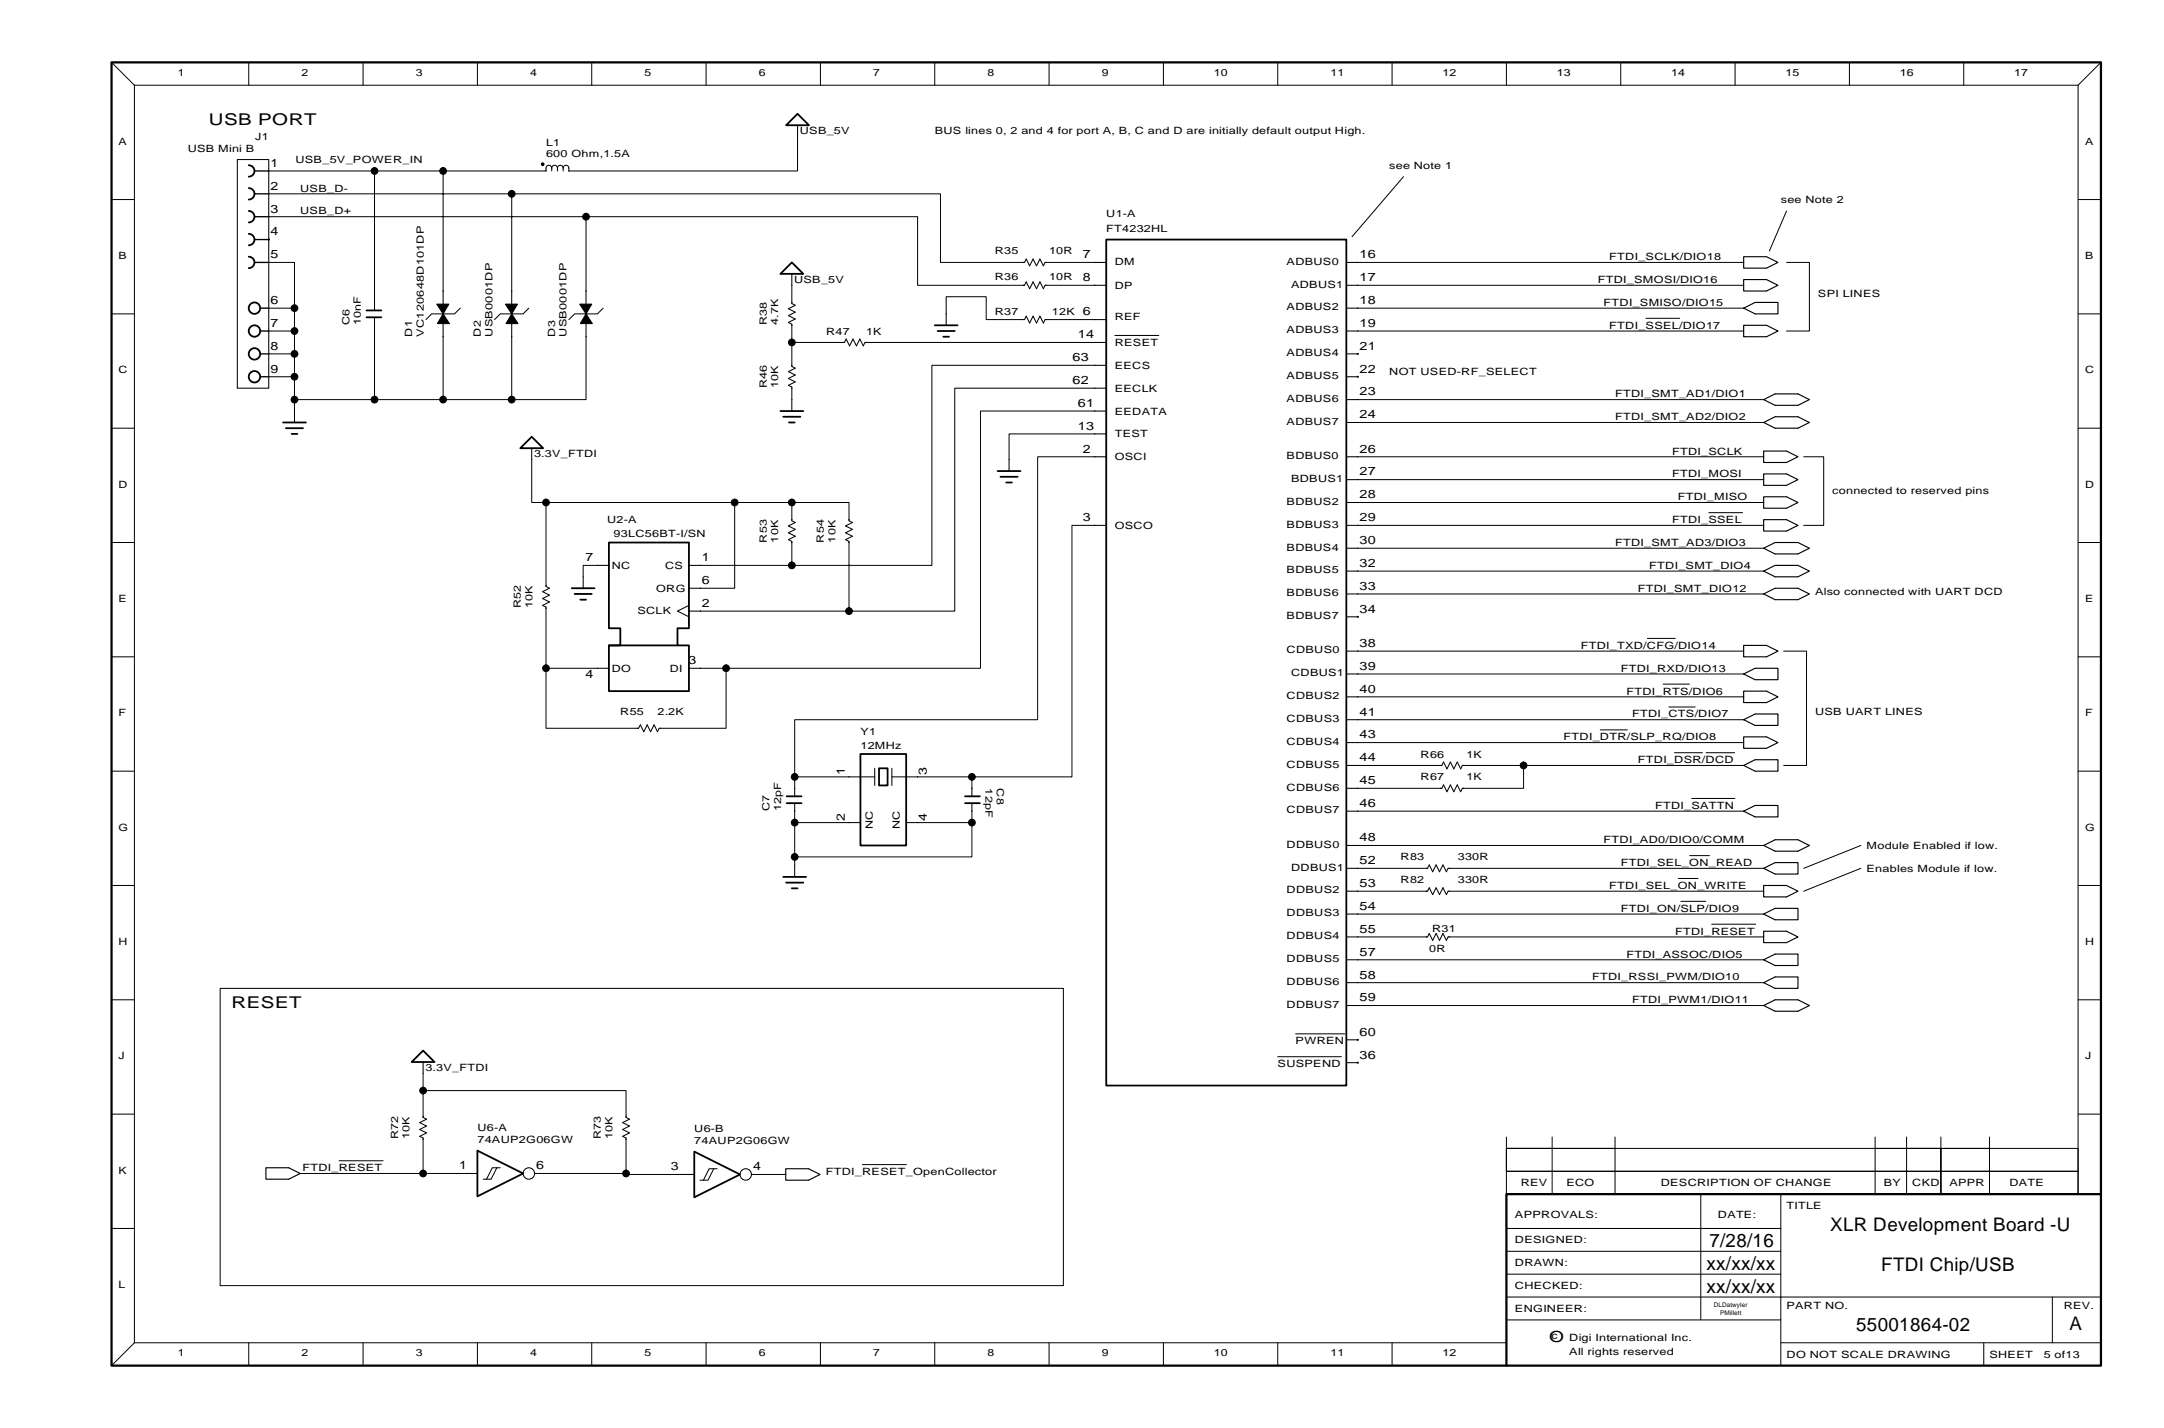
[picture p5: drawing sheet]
<svg xmlns="http://www.w3.org/2000/svg" width="481mm" height="317mm" viewBox="0 0 481 317" stroke-linecap="round" stroke-linejoin="round" font-family="sans-serif">
<g fill="none" stroke="#000" stroke-width=".22">
<path d="M24.8 13.9l5.1 5M29.9 18.9h431.8M29.9 18.9v279.4M55.3 13.9v5M80.7 13.9v5M106.1 13.9v5M131.5 13.9v5M156.9 13.9v5M182.3 13.9v5M207.7 13.9v5M233.1 13.9v5M258.5 13.9v5"/>
<path d="M283.9 13.9v5M309.3 13.9v5M334.7 13.9v5M360.1 13.9v5M385.5 13.9v5M410.9 13.9v5M436.3 13.9v5M461.7 18.9v246.4M466.7 13.9l-5 5M59.7 38h23.5v29.2M83.2 38h38.1M98.4 38v26.7"/>
<path d="M177.2 30.4v7.6h-50.8M311.8 39.3l-11.4 13.3M24.8 44.3h5.1M59.7 58.3h5.7v10.2M59.7 43.1h54M59.7 48.1h70.5M113.7 43.1h95.2v15.2h18.4M113.7 43.1v21.6M130.2 48.1h73.7v15.3h23.4M130.2 48.1v16.6M232.4 58.3h10.8M301.6 58.3h85.8"/>
<path d="M396.9 58.3h5.1v15.2h-5.1M396.9 46.9l-3.8 8.9M461.7 44.3h5M24.8 69.7h5.1M59.7 73.5h5.7M59.7 68.5h5.7M59.7 78.6h5.7M65.4 68.5v22.8M83.2 72.3v16.5M98.4 74.8v14M113.7 74.8v14M130.2 74.8v14h-16.5"/>
<path d="M175.9 63.4v3.8M175.9 72.3v8.9M175.9 76.1h11.4M192.4 76.1h50.8M210.2 69.7v-3.8h8.9v5.1h8.2M232.4 71h10.8M232.4 63.4h10.8M247.7 74.5h9.7M301.6 73.5h85.8M301.6 63.4h85.8M301.6 68.5h85.8M365.7 70.7h7.5"/>
<path d="M461.7 69.7h5M24.8 95.1h5.1M59.7 83.7h5.7M65.4 88.8h48.3M175.9 86.2v2.6M243.2 81.2h-36.2v44.4h-31.1M243.2 91.3h-25.4v57.2h-56.5M243.2 86.2h-31.1v49.6h-23.5v-15.3M243.2 96.4h-19v5.7M301.6 88.8h90.2M301.6 93.9h90.2M461.7 95.1h5"/>
<path d="M118.1 102.1v9.5h3.2v18.5M121.3 111.6h54.6M163.2 111.6v19.1h-7.6M175.9 111.6h12.7v3.9M175.9 111.6v3.9M243.2 116.7h-5.1v55.9h-22.2M243.2 101.5h-12.7v58.4h-54v12.7M301.6 111.6h90.2M301.6 106.6h90.2M301.6 116.7h90.2M301.6 101.5h90.2M379.6 113.9h7.5"/>
<path d="M400.7 101.5h4.4v15.2h-4.4M24.8 120.5h5.1M121.3 135.1v13.4M132.7 125.6h-3.1v2.6M155.6 125.6h20.3M155.6 135.8h33M175.9 120.5v5.1M301.6 126.9h90.2M301.6 132h90.2M301.6 121.8h90.2M461.7 120.5h5M24.8 145.9h5.1"/>
<path d="M121.3 148.5v13.3h20.3M121.3 148.5h11.4M155.6 148.5h5.7M161.3 148.5v13.3h-14.6M301.6 149.7h85.8M301.6 144.7h85.8M301.6 154.8h85.8M301.6 159.9h85.8M366 141.8h6.2M369.5 152h5.8M370.7 157.1h5.9M396.3 144.7h5v25.4h-5"/>
<path d="M461.7 145.9h5M24.8 171.3h5.1M176.5 172.6v2.5M176.5 172.6h12.1M203.9 172.6h12M215.9 172.6v2.5M301.6 175.1h18.5M301.6 170.1h18.5M301.6 165h85.8M325.1 170.1h62.3M338.5 170.1v5h-13.4M355.5 162.2h6"/>
<path d="M372 167.2h6.2M375.8 177.4h9.6M379 167.2h6.4M461.7 171.3h5M24.8 196.7h5.1M176.5 180.2v12.1M176.5 182.8h12.1M215.9 180.2v2.6h-12M215.9 182.8v7.6h-39.4M301.6 192.9h15.3M301.6 180.2h85.8M301.6 198h15.3"/>
<path d="M301.6 187.8h90.2M322 192.9h69.8M322 198h69.8M372.8 195.2h4.4M375.4 190.1h4.4M413.4 192.9l-12.7 5.1M413.4 187.8l-12.7 5.1M461.7 196.7h5M48.9 219.6h187.3v66h-187.3zM301.6 213.2h90.2M301.6 203.1h90.2M301.6 218.3h90.2"/>
<path d="M301.6 208.2h15.3M322 208.2h69.8M373.4 200.3h5.6M380.3 205.3h9.7M24.8 222.1h5.1M94 238.5v9.5M283.8 234.8h14.2M287.8 229.7h10.9M301.6 223.4h90.2M461.7 222.1h5M24.8 247.5h5.1M75.3 257.9h9.8"/>
<path d="M94 242.3h45.1v5.7M94 253.1v7.6M139.1 253.1v7.6M191.6 258.8h9.8M334.7 255.2h10.1v5h-10.1zM334.7 255.2h127v5h-127zM334.7 252.6v2.6M344.8 252.6v2.6M358.8 252.6v2.6M416.6 252.6v2.6M423.6 252.6v2.6M431.2 252.6v2.6"/>
<path d="M442 252.6v2.6M461.7 247.5h5M24.8 272.9h5.1M66.7 260.7h36.8M118.8 260.7h20.3M139.1 260.7v.2h12.6M166.9 260.9h7.7M334.7 265.3h60.9v7.6h-60.9zM334.7 265.3v-10.1h24.1v10.1h-14M334.7 278h60.9M344.8 260.2h116.9v5.1h-116.9zM377.8 265.3v28"/>
<path d="M395.6 272.9v30.5M416.6 265.3v-10.1h14.6v10.1h-5.1M423.6 265.3v-10.1h7.6v10.1h1.9M431.2 265.3v-10.1h10.8v10.1h-3.2M29.9 298.3h304.8M29.9 298.3l-5.1 5.1M55.3 298.3v5.1M80.7 298.3v5.1M106.1 298.3v5.1M131.5 298.3v5.1M156.9 298.3v5.1M182.3 298.3v5.1"/>
<path d="M207.7 298.3v5.1M233.1 298.3v5.1M258.5 298.3v5.1M283.9 298.3v5.1M309.3 298.3v5.1M334.7 288.2h132M334.7 293.3h60.9M334.7 283.1h60.9M395.6 298.3h71.1M440.7 298.3v5.1M455.9 288.2v10.1"/>
<circle cx="177.2" cy="30.4" r=".01"/>
<circle cx="175.9" cy="63.4" r=".01"/>
<circle cx="210.2" cy="69.7" r=".01"/>
<circle cx="65.4" cy="91.3" r=".01"/>
<circle cx="175.9" cy="88.8" r=".01"/>
<circle cx="118.1" cy="102.1" r=".01"/>
<circle cx="224.2" cy="102.1" r=".01"/>
<circle cx="129.6" cy="128.2" r=".01"/>
<circle cx="176.5" cy="192.3" r=".01"/>
<circle cx="94" cy="238.5" r=".01"/>
</g>
<g fill="#000" stroke="#000" stroke-width=".22">
<path d="M59.6 53.1h.2v.2h-.2z" fill-rule="evenodd"/>
<path d="M301.5 78.5h.2v.2h-.2z" fill-rule="evenodd"/>
<path d="M301.5 83.6h.2v.2h-.2z" fill-rule="evenodd"/>
<path d="M301.5 136.9h.2v.2h-.2z" fill-rule="evenodd"/>
<path d="M301.5 236h.2v.2h-.2z" fill-rule="evenodd"/>
<path d="M301.5 230.9h.2v.2h-.2z" fill-rule="evenodd"/>
<circle cx="59.7" cy="38" r=".01"/>
<circle cx="83.2" cy="38" r=".75"/>
<circle cx="98.4" cy="38" r=".75"/>
<circle cx="120.6" cy="36.5" r=".3"/>
<circle cx="121.3" cy="38" r=".01"/>
<circle cx="126.4" cy="38" r=".01"/>
<circle cx="59.7" cy="48.1" r=".01"/>
<circle cx="59.7" cy="43.1" r=".01"/>
<circle cx="59.7" cy="58.3" r=".01"/>
<circle cx="113.7" cy="43.1" r=".75"/>
<circle cx="130.2" cy="48.1" r=".75"/>
<circle cx="227.3" cy="58.3" r=".01"/>
<circle cx="232.4" cy="58.3" r=".01"/>
<circle cx="243.2" cy="58.3" r=".01"/>
<circle cx="301.6" cy="58.3" r=".01"/>
<circle cx="387.4" cy="58.3" r=".01"/>
<circle cx="59.7" cy="73.5" r=".01"/>
<circle cx="59.7" cy="68.5" r=".01"/>
<circle cx="59.7" cy="78.6" r=".01"/>
<circle cx="65.4" cy="73.5" r=".75"/>
<circle cx="65.4" cy="78.6" r=".75"/>
<circle cx="65.4" cy="68.5" r=".75"/>
<circle cx="83.2" cy="67.2" r=".01"/>
<circle cx="83.2" cy="72.3" r=".01"/>
<circle cx="98.4" cy="64.7" r=".01"/>
<circle cx="98.4" cy="74.8" r=".01"/>
<circle cx="113.7" cy="74.8" r=".01"/>
<circle cx="113.7" cy="64.7" r=".01"/>
<circle cx="130.2" cy="64.7" r=".01"/>
<circle cx="130.2" cy="74.8" r=".01"/>
<circle cx="175.9" cy="67.2" r=".01"/>
<circle cx="175.9" cy="72.3" r=".01"/>
<circle cx="175.9" cy="76.1" r=".75"/>
<circle cx="187.3" cy="76.1" r=".01"/>
<circle cx="192.4" cy="76.1" r=".01"/>
<circle cx="227.3" cy="63.4" r=".01"/>
<circle cx="227.3" cy="71" r=".01"/>
<circle cx="232.4" cy="63.4" r=".01"/>
<circle cx="232.4" cy="71" r=".01"/>
<circle cx="243.2" cy="76.1" r=".01"/>
<circle cx="243.2" cy="63.4" r=".01"/>
<circle cx="243.2" cy="71" r=".01"/>
<circle cx="301.6" cy="73.5" r=".01"/>
<circle cx="301.6" cy="63.4" r=".01"/>
<circle cx="301.6" cy="68.5" r=".01"/>
<circle cx="387.4" cy="63.4" r=".01"/>
<circle cx="387.4" cy="68.5" r=".01"/>
<circle cx="387.4" cy="73.5" r=".01"/>
<circle cx="59.7" cy="83.7" r=".01"/>
<circle cx="65.4" cy="83.7" r=".75"/>
<circle cx="65.4" cy="88.8" r=".75"/>
<circle cx="83.2" cy="88.8" r=".75"/>
<circle cx="98.4" cy="88.8" r=".75"/>
<circle cx="113.7" cy="88.8" r=".75"/>
<circle cx="175.9" cy="81.2" r=".01"/>
<circle cx="175.9" cy="86.2" r=".01"/>
<circle cx="243.2" cy="96.4" r=".01"/>
<circle cx="243.2" cy="81.2" r=".01"/>
<circle cx="243.2" cy="91.3" r=".01"/>
<circle cx="243.2" cy="86.2" r=".01"/>
<circle cx="301.6" cy="88.8" r=".01"/>
<circle cx="301.6" cy="93.9" r=".01"/>
<circle cx="391.8" cy="93.9" r=".01"/>
<circle cx="391.8" cy="88.8" r=".01"/>
<circle cx="121.3" cy="111.6" r=".75"/>
<circle cx="163.2" cy="111.6" r=".75"/>
<circle cx="175.9" cy="115.5" r=".01"/>
<circle cx="175.9" cy="111.6" r=".75"/>
<circle cx="188.6" cy="115.5" r=".01"/>
<circle cx="243.2" cy="101.5" r=".01"/>
<circle cx="243.2" cy="116.7" r=".01"/>
<circle cx="301.6" cy="106.6" r=".01"/>
<circle cx="301.6" cy="101.5" r=".01"/>
<circle cx="301.6" cy="116.7" r=".01"/>
<circle cx="301.6" cy="111.6" r=".01"/>
<circle cx="391.8" cy="116.7" r=".01"/>
<circle cx="391.8" cy="106.6" r=".01"/>
<circle cx="391.8" cy="111.6" r=".01"/>
<circle cx="391.8" cy="101.5" r=".01"/>
<circle cx="121.3" cy="130.1" r=".01"/>
<circle cx="121.3" cy="135.1" r=".01"/>
<circle cx="132.7" cy="125.6" r=".01"/>
<circle cx="155.6" cy="130.7" r=".01"/>
<circle cx="155.6" cy="125.6" r=".01"/>
<circle cx="155.6" cy="135.8" r=".01"/>
<circle cx="175.9" cy="120.5" r=".01"/>
<circle cx="175.9" cy="125.6" r=".75"/>
<circle cx="188.6" cy="120.5" r=".01"/>
<circle cx="188.6" cy="135.8" r=".75"/>
<circle cx="301.6" cy="121.8" r=".01"/>
<circle cx="301.6" cy="126.9" r=".01"/>
<circle cx="301.6" cy="132" r=".01"/>
<circle cx="391.8" cy="121.8" r=".01"/>
<circle cx="391.8" cy="126.9" r=".01"/>
<circle cx="391.8" cy="132" r=".01"/>
<circle cx="121.3" cy="148.5" r=".75"/>
<circle cx="132.7" cy="148.5" r=".01"/>
<circle cx="155.6" cy="148.5" r=".01"/>
<circle cx="161.3" cy="148.5" r=".75"/>
<circle cx="301.6" cy="144.7" r=".01"/>
<circle cx="301.6" cy="159.9" r=".01"/>
<circle cx="301.6" cy="154.8" r=".01"/>
<circle cx="301.6" cy="149.7" r=".01"/>
<circle cx="387.4" cy="144.7" r=".01"/>
<circle cx="387.4" cy="154.8" r=".01"/>
<circle cx="387.4" cy="149.7" r=".01"/>
<circle cx="387.4" cy="159.9" r=".01"/>
<circle cx="141.6" cy="161.8" r=".01"/>
<circle cx="146.7" cy="161.8" r=".01"/>
<circle cx="176.5" cy="175.1" r=".01"/>
<circle cx="176.5" cy="172.6" r=".75"/>
<circle cx="188.6" cy="172.6" r=".01"/>
<circle cx="203.9" cy="172.6" r=".01"/>
<circle cx="215.9" cy="175.1" r=".01"/>
<circle cx="215.9" cy="172.6" r=".75"/>
<circle cx="301.6" cy="165" r=".01"/>
<circle cx="301.6" cy="175.1" r=".01"/>
<circle cx="301.6" cy="170.1" r=".01"/>
<circle cx="320.1" cy="170.1" r=".01"/>
<circle cx="320.1" cy="175.1" r=".01"/>
<circle cx="325.1" cy="170.1" r=".01"/>
<circle cx="325.1" cy="175.1" r=".01"/>
<circle cx="338.5" cy="170.1" r=".75"/>
<circle cx="387.4" cy="170.1" r=".01"/>
<circle cx="387.4" cy="165" r=".01"/>
<circle cx="176.5" cy="180.2" r=".01"/>
<circle cx="176.5" cy="190.4" r=".75"/>
<circle cx="176.5" cy="182.8" r=".75"/>
<circle cx="188.6" cy="182.8" r=".01"/>
<circle cx="203.9" cy="182.8" r=".01"/>
<circle cx="215.9" cy="180.2" r=".01"/>
<circle cx="215.9" cy="182.8" r=".75"/>
<circle cx="301.6" cy="180.2" r=".01"/>
<circle cx="301.6" cy="192.9" r=".01"/>
<circle cx="301.6" cy="187.8" r=".01"/>
<circle cx="301.6" cy="198" r=".01"/>
<circle cx="316.9" cy="192.9" r=".01"/>
<circle cx="316.9" cy="198" r=".01"/>
<circle cx="322" cy="198" r=".01"/>
<circle cx="322" cy="192.9" r=".01"/>
<circle cx="387.4" cy="180.2" r=".01"/>
<circle cx="391.8" cy="198" r=".01"/>
<circle cx="391.8" cy="187.8" r=".01"/>
<circle cx="391.8" cy="192.9" r=".01"/>
<circle cx="301.6" cy="203.1" r=".01"/>
<circle cx="301.6" cy="208.2" r=".01"/>
<circle cx="301.6" cy="213.2" r=".01"/>
<circle cx="301.6" cy="218.3" r=".01"/>
<circle cx="316.9" cy="208.2" r=".01"/>
<circle cx="322" cy="208.2" r=".01"/>
<circle cx="391.8" cy="203.1" r=".01"/>
<circle cx="391.8" cy="213.2" r=".01"/>
<circle cx="391.8" cy="218.3" r=".01"/>
<circle cx="391.8" cy="208.2" r=".01"/>
<circle cx="301.6" cy="223.4" r=".01"/>
<circle cx="391.8" cy="223.4" r=".01"/>
<circle cx="94" cy="248" r=".01"/>
<circle cx="94" cy="253.1" r=".01"/>
<circle cx="94" cy="242.3" r=".75"/>
<circle cx="139.1" cy="248" r=".01"/>
<circle cx="139.1" cy="253.1" r=".01"/>
<circle cx="66.7" cy="260.7" r=".01"/>
<circle cx="94" cy="260.7" r=".75"/>
<circle cx="103.5" cy="260.7" r=".01"/>
<circle cx="118.8" cy="260.7" r=".01"/>
<circle cx="139.1" cy="260.7" r=".75"/>
<circle cx="151.7" cy="260.9" r=".01"/>
<circle cx="166.9" cy="260.9" r=".01"/>
<circle cx="174.6" cy="260.9" r=".01"/>
</g>
<path d="M24.8 13.9h441.9v289.5h-441.9zM466.7 265.3h-132v38.1" fill="none" stroke="#000" stroke-width=".5"/>
<g fill="none" stroke="#000" stroke-width=".25">
<path d="M387.4 57h5l2.6 1.3-2.6 1.3h-5zM387.4 72.3h5l2.6 1.2-2.6 1.3h-5zM387.4 68.5l2.5-1.3h5.1v2.5h-5.1zM387.4 62.1h5l2.6 1.3-2.6 1.3h-5zM391.8 93.9l2.6-1.3h5l2.6 1.3-2.6 1.2h-5zM391.8 88.8l2.6-1.3h5l2.6 1.3-2.6 1.3h-5zM391.8 100.2h5.1l2.5 1.3-2.5 1.3h-5.1zM391.8 110.4h5.1l2.5 1.2-2.5 1.3h-5.1zM391.8 115.5h5.1l2.5 1.2-2.5 1.3h-5.1zM391.8 105.3h5.1l2.5 1.3-2.5 1.2h-5.1zM391.8 126.9l2.6-1.3h5l2.6 1.3-2.6 1.3h-5zM391.8 132l2.6-1.3h5l2.6 1.3-2.6 1.2h-5z"/>
<path d="M391.8 121.8l2.6-1.3h5l2.6 1.3-2.6 1.3h-5zM387.4 153.6h5l2.6 1.2-2.6 1.3h-5zM387.4 159.9l2.5-1.3h5.1v2.6h-5.1zM387.4 149.7l2.5-1.2h5.1v2.5h-5.1zM387.4 143.4h5l2.6 1.3-2.6 1.2h-5zM387.4 170.1l2.5-1.3h5.1v2.5h-5.1zM387.4 163.7h5l2.6 1.3-2.6 1.3h-5zM387.4 180.2l2.5-1.2h5.1v2.5h-5.1zM391.8 192.9l2.6-1.2h5v2.5h-5zM391.8 196.7h5.1l2.5 1.3-2.5 1.3h-5.1zM391.8 187.8l2.6-1.2h5l2.6 1.2-2.6 1.3h-5zM391.8 213.2l2.6-1.2h5v2.5h-5z"/>
<path d="M391.8 218.3l2.6-1.2h5v2.5h-5zM391.8 206.9h5.1l2.5 1.3-2.5 1.2h-5.1zM391.8 203.1l2.6-1.3h5v2.6h-5zM391.8 223.4l2.6-1.3h5l2.6 1.3-2.6 1.3h-5zM59.1 259.5h5.1l2.5 1.2-2.5 1.3h-5.1zM174.6 259.7h5l2.6 1.2-2.6 1.3h-5z"/>
</g>
<g fill="none" stroke="#000" stroke-width=".4">
<path d="M55.3 36.7a1.27 1.27 0 0 1 1.2 1.3 1.27 1.27 0 0 1-1.2 1.3M177.2 25.3l2.5 2.5h-5.1zM55.3 41.8a1.27 1.27 0 0 1 1.2 1.3 1.27 1.27 0 0 1-1.2 1.2M55.3 52a1.27 1.27 0 0 1 1.2 1.2 1.27 1.27 0 0 1-1.2 1.3M55.3 46.9a1.27 1.27 0 0 1 1.2 1.2 1.27 1.27 0 0 1-1.2 1.3M55.3 57a1.27 1.27 0 0 1 1.2 1.3 1.27 1.27 0 0 1-1.2 1.3M175.9 58.3l2.6 2.5h-5.1zM245.8 53.2h53.3v188h-53.3zM81.4 69h3.3M81.4 70.5h3.3M207.7 72.3h5M208.3 73.5h3.8"/>
<path d="M209.6 74.8h1.2M62.9 93.9h5.1M63.5 95.1h3.8M64.8 96.4h1.3M118.1 97l2.6 2.6h-5.1zM173.4 91.3h5.1M174 92.6h3.8M175.3 93.9h1.2M221.6 104.7h5.1M222.3 105.9h3.8M223.5 107.2h1.3M127 130.7h5.1"/>
<path d="M127.7 132h3.8M128.9 133.2h1.3M135.3 120.5h17.8v19.1h-2.6v3.8h2.6v10.2h-17.8v-10.2h2.5v-3.8h-2.5zM135.3 143.4h15.2M174.8 176.9h3.3M174.8 178.4h3.3M191.2 167.5h10.1v20.3h-10.1zM195.3 170.7h1.9v3.8h-1.9zM214.4 176.9h3.3M214.4 178.4h3.3M174 194.8h5.1M174.6 196.1h3.9"/>
<path d="M175.9 197.4h1.3M94 233.4l2.5 2.6h-5zM106.1 255.6l10.1 5.1-10.1 5.1zM154.2 255.9l10.2 5-10.2 5.1z"/>
<circle cx="56.5" cy="78.6" r="1.27"/>
<circle cx="56.5" cy="73.5" r="1.27"/>
<circle cx="56.5" cy="68.5" r="1.27"/>
<circle cx="56.5" cy="83.7" r="1.27"/>
</g>
<g fill="none" stroke="#000" stroke-width=".23">
<path d="M52.7 35.4h7v50.8h-7zM122.6 37.4a.64 .64 0 0 0-.7-.7 .64 .64 0 0 0-.6 .7v.6M122.6 37.4a.64 .64 0 0 1 .6-.7 .64 .64 0 0 1 .6 .7M122.6 37.4v.6M123.8 37.4a.64 .64 0 0 1 .7-.7 .64 .64 0 0 1 .6 .7M123.8 37.4v.6M125.1 37.4a.64 .64 0 0 1 .6-.7 .64 .64 0 0 1 .7 .7v.6M125.1 37.4v.6M177.2 27.8v2.6M227.3 58.3h.3l.4-.8 .7 1.6 .8-1.6 .8 1.6 .7-1.6 .8 1.6 .4-.8h.2M243.2 58.3h2.6M299.1 58.3h2.5"/>
<path d="M83.2 67.2v1.8M83.2 70.5v1.8M98.4 64.7v5.9M98.4 71.9v2.9M102.3 68.5l-1.3 1.2h-5.1l-1.3 1.3M113.7 64.7v5.9M113.7 71.9v2.9M117.5 68.5l-1.3 1.2h-5.1l-1.2 1.3M130.2 64.7v5.9M130.2 71.9v2.9M134 68.5l-1.3 1.2h-5l-1.3 1.3M175.9 60.8v2.6"/>
<path d="M175.9 67.2v.3l.8 .3-1.6 .8 1.6 .8-1.6 .7 1.6 .8-1.6 .7 .8 .4v.3M187.3 76.1h.3l.4-.8 .7 1.5 .8-1.5 .8 1.5 .7-1.5 .8 1.5 .4-.7h.2M210.2 69.7v2.6M227.3 63.4h.3l.4-.8 .7 1.5 .8-1.5 .8 1.5 .7-1.5 .8 1.5 .4-.7h.2M227.3 71h.3l.4-.8 .7 1.6 .8-1.6 .8 1.6 .7-1.6 .8 1.6 .4-.8h.2M243.2 63.4h2.6M243.2 71h2.6M243.2 76.1h2.6M299.1 63.4h2.5M299.1 73.5h2.5M299.1 68.5h2.5M299.1 78.6h2.5"/>
<path d="M65.4 91.3v2.6M118.1 99.6v2.5M175.9 81.2v.2l.8 .4-1.6 .8 1.6 .7-1.6 .8 1.6 .7-1.6 .8 .8 .4v.2M175.9 88.8v2.5M243.2 91.3h2.6M243.2 81.2h2.6M243.2 86.2h2.6M243.2 96.4h2.6M299.1 83.7h2.5M299.1 88.8h2.5M299.1 93.9h2.5M175.9 115.5v.2l.8 .4-1.6 .8 1.6 .7-1.6 .8 1.6 .7-1.6 .8 .8 .4v.2"/>
<path d="M188.6 115.5v.2l.8 .4-1.6 .8 1.6 .7-1.6 .8 1.6 .7-1.6 .8 .8 .4v.2M224.2 102.1v2.6M243.2 116.7h2.6M243.2 101.5h2.6M299.1 116.7h2.5M299.1 101.5h2.5M299.1 106.6h2.5M299.1 111.6h2.5M121.3 130.1v.2l.8 .4-1.6 .8 1.6 .7-1.6 .8 1.6 .7-1.6 .8 .8 .4v.2M129.6 128.2v2.5M132.7 125.6h2.6M153.1 134.5l-2.6 1.3 2.6 1.2"/>
<path d="M153.1 135.8h2.5M153.1 130.7h2.5M153.1 125.6h2.5M299.1 137h2.5M299.1 126.9h2.5M299.1 121.8h2.5M299.1 132h2.5M132.7 148.5h2.6M153.1 148.5h2.5M299.1 159.9h2.5M299.1 144.7h2.5M299.1 154.8h2.5"/>
<path d="M299.1 149.7h2.5M141.6 161.8h.3l.4-.8 .7 1.6 .8-1.6 .7 1.6 .8-1.6 .8 1.6 .3-.8h.3M176.5 175.1v1.8M176.5 178.4v1.8M188.6 172.6h5.7M194.3 170.7v3.8M198.1 170.7v3.8M198.1 172.6h5.8M215.9 175.1v1.8M215.9 178.4v1.8M299.1 175.1h2.5M299.1 170.1h2.5"/>
<path d="M299.1 165h2.5M320.1 175.1h.2l.4-.7 .8 1.5 .7-1.5 .8 1.5 .7-1.5 .8 1.5 .4-.8h.2M320.1 170.1h.2l.4-.8 .8 1.5 .7-1.5 .8 1.5 .7-1.5 .8 1.5 .4-.7h.2M176.5 192.3v2.5M188.6 182.8h2.6M201.3 182.8h2.6M299.1 198h2.5M299.1 192.9h2.5M299.1 180.2h2.5M299.1 187.8h2.5M316.9 198h.2l.4-.8 .8 1.6 .7-1.6 .8 1.6 .8-1.6 .7 1.6 .4-.8h.3M316.9 192.9h.2l.4-.7 .8 1.5 .7-1.5 .8 1.5 .8-1.5 .7 1.5 .4-.8h.3"/>
<path d="M299.1 213.2h2.5M299.1 208.2h2.5M299.1 203.1h2.5M299.1 218.3h2.5M316.9 208.2h.2l.4-.8 .8 1.5 .7-1.5 .8 1.5 .8-1.5 .7 1.5 .4-.7h.3M94 236v2.5M299.1 223.4h2.5M299.1 236.1h2.5M299.1 231h2.5M94 248v.3l.8 .4-1.6 .7 1.6 .8-1.6 .7 1.6 .8-1.6 .8 .8 .3v.3M110.4 259.5h-1l-1.3 2.5M111.1 259.5h-.7l-1.3 2.5h-1.8"/>
<path d="M139.1 248v.3l.7 .4-1.5 .7 1.5 .8-1.5 .7 1.5 .8-1.5 .8 .8 .3v.3M158.6 259.7h-1.1l-1.2 2.5M159.3 259.7h-.7l-1.3 2.5h-1.8M103.5 260.7h2.6M151.7 260.9h2.5"/>
<circle cx="117.5" cy="260.7" r="1.27"/>
<circle cx="165.7" cy="260.9" r="1.27"/>
</g>
<path d="M56.5 38h3.2M56.5 53.2h3.2M56.5 48.1h3.2M56.5 43.1h3.2M56.5 58.3h3.2M57.8 68.5h1.9M57.8 73.5h1.9M57.8 78.6h1.9M57.8 83.7h1.9" fill="none" stroke="#000" stroke-width=".3"/>
<path d="M98.4 69.7l1.4 2.2h-2.6zM97 67.6h2.7l-1.3 2.1zM113.7 69.7l1.4 2.2h-2.7zM112.3 67.6h2.7l-1.3 2.1zM130.2 69.7l1.4 2.2h-2.7zM128.8 67.6h2.7l-1.3 2.1z" fill="#000" stroke="#000" stroke-width=".23"/>
<g font-size="4.2">
<text x="406.6" y="273.5">XLR Development Board -U</text>
<text x="379.8" y="277.1">7/28/16</text>
<text x="379.1" y="282.2">xx/xx/xx</text>
<text x="379.1" y="287.3">xx/xx/xx</text>
<text x="417.9" y="282.4">FTDI Chip/USB</text>
<text x="412.4" y="295.6">55001864-02</text>
<text x="459.8" y="295.5">A</text>
</g>
<g font-size="3.6">
<text x="46.4" y="27.7">USB PORT</text>
<text x="51.5" y="223.9">RESET</text>
</g>
<text font-size="3.4" x="344.2" y="298.2">O</text>
<g font-size="2.6">
<text x="60.1" y="37.1">1</text>
<text x="60.1" y="42.1">2</text>
<text x="60.1" y="47.2">3</text>
<text x="60.1" y="52.3">4</text>
<text x="60.1" y="57.4">5</text>
<text x="240.6" y="57.4">7</text>
<text x="302" y="57.4">16</text>
<text x="240.6" y="62.5">8</text>
<text x="302" y="62.5">17</text>
<text x="60.1" y="67.5">6</text>
<text x="240.6" y="70.1">6</text>
<text x="302" y="67.5">18</text>
<text x="60.1" y="72.6">7</text>
<text x="60.1" y="77.7">8</text>
<text x="239.4" y="75.2">14</text>
<text x="302" y="77.7">21</text>
<text x="302" y="72.6">19</text>
<text x="60.1" y="82.8">9</text>
<text x="238.3" y="80.2">63</text>
<text x="302" y="82.8">22</text>
<text x="238.3" y="85.3">62</text>
<text x="302" y="87.9">23</text>
<text x="239.4" y="90.4">61</text>
<text x="239.4" y="95.5">13</text>
<text x="302" y="92.9">24</text>
<text x="240.6" y="100.6">2</text>
<text x="302" y="100.6">26</text>
<text x="302" y="105.6">27</text>
<text x="302" y="110.7">28</text>
<text x="240.6" y="115.8">3</text>
<text x="302" y="115.8">29</text>
<text x="130.1" y="124.7">7</text>
<text x="155.9" y="124.7">1</text>
<text x="302" y="126">32</text>
<text x="302" y="120.9">30</text>
<text x="155.9" y="129.8">6</text>
<text x="302" y="131">33</text>
<text x="155.9" y="134.9">2</text>
<text x="302" y="136.1">34</text>
<text x="302" y="143.7">38</text>
<text x="152.9" y="147.6">3</text>
<text x="302" y="148.8">39</text>
<text x="130.1" y="150.6">4</text>
<text x="302" y="153.9">40</text>
<text x="302" y="159">41</text>
<text x="302" y="164.1">43</text>
<text x="187.7" y="172.2" transform="rotate(-90 187.7 172.2)">1</text>
<text x="205.9" y="172.2" transform="rotate(-90 205.9 172.2)">3</text>
<text x="302" y="169.1">44</text>
<text x="302" y="179.3">46</text>
<text x="302" y="174.2">45</text>
<text x="187.7" y="182.4" transform="rotate(-90 187.7 182.4)">2</text>
<text x="205.9" y="182.4" transform="rotate(-90 205.9 182.4)">4</text>
<text x="302" y="186.9">48</text>
<text x="302" y="197.1">53</text>
<text x="302" y="192">52</text>
<text x="302" y="202.2">54</text>
<text x="302" y="207.2">55</text>
<text x="302" y="212.3">57</text>
<text x="302" y="217.4">58</text>
<text x="302" y="222.5">59</text>
<text x="302" y="230.1">60</text>
<text x="302" y="235.2">36</text>
<text x="102" y="259.8">1</text>
<text x="119.1" y="259.8">6</text>
<text x="149.1" y="260">3</text>
<text x="167.3" y="260">4</text>
</g>
<g font-size="2.2">
<text x="39.5" y="16.9">1</text>
<text x="67" y="16.9">2</text>
<text x="92.4" y="16.9">3</text>
<text x="117.8" y="16.9">4</text>
<text x="143.2" y="16.9">5</text>
<text x="168.6" y="16.9">6</text>
<text x="194" y="16.9">7</text>
<text x="219.4" y="16.9">8</text>
<text x="244.8" y="16.9">9</text>
<text x="269.7" y="16.9">10</text>
<text x="295.6" y="16.9">11</text>
<text x="320.5" y="16.9">12</text>
<text x="345.9" y="16.9">13</text>
<text x="371.3" y="16.9">14</text>
<text x="396.7" y="16.9">15</text>
<text x="422.1" y="16.9">16</text>
<text x="447.5" y="16.9">17</text>
<text x="177.7" y="29.9">USB_5V</text>
<text x="207.7" y="29.9">BUS lines 0, 2 and 4 for port A, B, C and D are initially default output High.</text>
<text x="26.3" y="32.1">A</text>
<text x="41.7" y="33.7">USB Mini B</text>
<text x="56.7" y="31.1">J1</text>
<text x="121.3" y="32.4">L1</text>
<text x="121.3" y="35">600 Ohm,1.5A</text>
<text x="463.2" y="32.1">A</text>
<text x="65.6" y="36.2">USB_5V_POWER_IN</text>
<text x="308.6" y="37.5">see Note 1</text>
<text x="66.7" y="42.6">USB_D-</text>
<text x="66.7" y="47.7">USB_D+</text>
<text x="395.6" y="45.1">see Note 2</text>
<text x="245.8" y="48.3">U1-A</text>
<text x="245.8" y="51.5">FT4232HL</text>
<text x="26.3" y="57.5">B</text>
<text x="221" y="56.5">R35</text>
<text x="233.1" y="56.5">10R</text>
<text x="247.7" y="58.8">DM</text>
<text x="285.8" y="58.8">ADBUS0</text>
<text x="357.5" y="57.8">FTDI_SCLK/DIO18</text>
<text x="463.2" y="57.5">B</text>
<text x="176.4" y="62.9">USB_5V</text>
<text x="221" y="62.3">R36</text>
<text x="233.1" y="62.3">10R</text>
<text x="247.7" y="64.2">DP</text>
<text x="286.8" y="63.9">ADBUS1</text>
<text x="355" y="62.9">FTDI_SMOSI/DIO16</text>
<text x="221" y="69.9">R37</text>
<text x="233.7" y="69.9">12K</text>
<text x="247.7" y="71.1">REF</text>
<text x="285.8" y="69">ADBUS2</text>
<text x="356.3" y="68">FTDI_SMISO/DIO15</text>
<text x="403.9" y="66.1">SPI LINES</text>
<text x="77.6" y="72.3" transform="rotate(-90 77.6 72.3)">C6</text>
<text x="80.2" y="72.3" transform="rotate(-90 80.2 72.3)">10nF</text>
<text x="91.6" y="74.8" transform="rotate(-90 91.6 74.8)">D1</text>
<text x="94.1" y="74.8" transform="rotate(-90 94.1 74.8)">VC120648D101DP</text>
<text x="106.8" y="74.8" transform="rotate(-90 106.8 74.8)">D2</text>
<text x="109.4" y="74.8" transform="rotate(-90 109.4 74.8)">USB0001DP</text>
<text x="123.3" y="74.8" transform="rotate(-90 123.3 74.8)">D3</text>
<text x="125.9" y="74.8" transform="rotate(-90 125.9 74.8)">USB0001DP</text>
<text x="170.3" y="72.3" transform="rotate(-90 170.3 72.3)">R38</text>
<text x="172.9" y="72.3" transform="rotate(-90 172.9 72.3)">4.7K</text>
<text x="183.5" y="74.3">R47</text>
<text x="192.4" y="74.3">1K</text>
<text x="247.7" y="76.9">RESET</text>
<text x="285.8" y="74.1">ADBUS3</text>
<text x="357.5" y="73.1">FTDI_SSEL/DIO17</text>
<text x="26.3" y="82.9">C</text>
<text x="247.7" y="81.9">EECS</text>
<text x="285.8" y="79.1">ADBUS4</text>
<text x="308.6" y="83.2">NOT USED-RF_SELECT</text>
<text x="463.2" y="82.9">C</text>
<text x="170.3" y="86.2" transform="rotate(-90 170.3 86.2)">R46</text>
<text x="172.9" y="86.2" transform="rotate(-90 172.9 86.2)">10K</text>
<text x="247.7" y="87">EECLK</text>
<text x="285.8" y="84.2">ADBUS5</text>
<text x="285.8" y="89.3">ADBUS6</text>
<text x="358.8" y="88.3">FTDI_SMT_AD1/DIO1</text>
<text x="247.7" y="92.1">EEDATA</text>
<text x="285.8" y="94.4">ADBUS7</text>
<text x="358.8" y="93.4">FTDI_SMT_AD2/DIO2</text>
<text x="118.6" y="101.6">3.3V_FTDI</text>
<text x="247.7" y="97.2">TEST</text>
<text x="285.8" y="102">BDBUS0</text>
<text x="371.5" y="101">FTDI_SCLK</text>
<text x="247.7" y="102.3">OSCI</text>
<text x="286.8" y="107.1">BDBUS1</text>
<text x="371.5" y="106.1">FTDI_MOSI</text>
<text x="26.3" y="108.3">D</text>
<text x="285.8" y="112.2">BDBUS2</text>
<text x="372.8" y="111.2">FTDI_MISO</text>
<text x="407.1" y="109.8">connected to reserved pins</text>
<text x="463.2" y="108.3">D</text>
<text x="134.9" y="116.2">U2-A</text>
<text x="136.3" y="119.4">93LC56BT-I/SN</text>
<text x="247.7" y="117.5">OSCO</text>
<text x="285.8" y="117.2">BDBUS3</text>
<text x="371.5" y="116.2">FTDI_SSEL</text>
<text x="170.3" y="120.5" transform="rotate(-90 170.3 120.5)">R53</text>
<text x="172.9" y="120.5" transform="rotate(-90 172.9 120.5)">10K</text>
<text x="183" y="120.5" transform="rotate(-90 183 120.5)">R54</text>
<text x="185.6" y="120.5" transform="rotate(-90 185.6 120.5)">10K</text>
<text x="285.8" y="122.3">BDBUS4</text>
<text x="358.8" y="121.3">FTDI_SMT_AD3/DIO3</text>
<text x="135.9" y="126.4">NC</text>
<text x="145.8" y="131.5">ORG</text>
<text x="147.8" y="126.4">CS</text>
<text x="285.8" y="127.4">BDBUS5</text>
<text x="363.9" y="131.5">FTDI_SMT_DIO12</text>
<text x="366.4" y="126.4">FTDI_SMT_DIO4</text>
<text x="26.3" y="133.7">E</text>
<text x="115.7" y="135.1" transform="rotate(-90 115.7 135.1)">R52</text>
<text x="118.3" y="135.1" transform="rotate(-90 118.3 135.1)">10K</text>
<text x="141.6" y="136.4">SCLK</text>
<text x="285.8" y="137.6">BDBUS7</text>
<text x="285.8" y="132.5">BDBUS6</text>
<text x="403.2" y="132.1">Also connected with UART DCD</text>
<text x="463.2" y="133.7">E</text>
<text x="135.9" y="149.3">DO</text>
<text x="148.8" y="149.3">DI</text>
<text x="285.8" y="145.2">CDBUS0</text>
<text x="351.2" y="144.2">FTDI_TXD/CFG/DIO14</text>
<text x="360.1" y="149.3">FTDI_RXD/DIO13</text>
<text x="285.8" y="155.3">CDBUS2</text>
<text x="286.8" y="150.3">CDBUS1</text>
<text x="361.3" y="154.3">FTDI_RTS/DIO6</text>
<text x="26.3" y="159.1">F</text>
<text x="137.8" y="158.8">R55</text>
<text x="146.1" y="158.8">2.2K</text>
<text x="285.8" y="160.4">CDBUS3</text>
<text x="362.6" y="159.4">FTDI_CTS/DIO7</text>
<text x="403.2" y="158.8">USB UART LINES</text>
<text x="463.2" y="159.1">F</text>
<text x="191.2" y="163.2">Y1</text>
<text x="191.2" y="166.4">12MHz</text>
<text x="285.8" y="165.5">CDBUS4</text>
<text x="347.4" y="164.5">FTDI_DTR/SLP_RQ/DIO8</text>
<text x="285.8" y="170.6">CDBUS5</text>
<text x="315.6" y="173.4">R67</text>
<text x="315.6" y="168.3">R66</text>
<text x="325.8" y="173.4">1K</text>
<text x="325.8" y="168.3">1K</text>
<text x="363.9" y="169.6">FTDI_DSR/DCD</text>
<text x="218.9" y="175.1" transform="rotate(90 218.9 175.1)">12pF</text>
<text x="221.5" y="175.1" transform="rotate(90 221.5 175.1)">C8</text>
<text x="285.8" y="175.7">CDBUS6</text>
<text x="367.7" y="179.7">FTDI_SATTN</text>
<text x="26.3" y="184.5">G</text>
<text x="171" y="180.2" transform="rotate(-90 171 180.2)">C7</text>
<text x="173.5" y="180.2" transform="rotate(-90 173.5 180.2)">12pF</text>
<text x="193.9" y="184.2" transform="rotate(-90 193.9 184.2)">NC</text>
<text x="199.9" y="184.2" transform="rotate(-90 199.9 184.2)">NC</text>
<text x="285.8" y="180.7">CDBUS7</text>
<text x="463.2" y="184.5">G</text>
<text x="285.8" y="188.4">DDBUS0</text>
<text x="311.2" y="191.2">R83</text>
<text x="323.9" y="191.2">330R</text>
<text x="356.3" y="187.4">FTDI_AD0/DIO0/COMM</text>
<text x="414.7" y="188.6">Module Enabled if low.</text>
<text x="286.8" y="193.4">DDBUS1</text>
<text x="311.2" y="196.2">R82</text>
<text x="323.9" y="196.2">330R</text>
<text x="357.5" y="197.5">FTDI_SEL_ON_WRITE</text>
<text x="360.1" y="192.4">FTDI_SEL_ON_READ</text>
<text x="414.7" y="193.7">Enables Module if low.</text>
<text x="285.8" y="198.5">DDBUS2</text>
<text x="285.8" y="203.6">DDBUS3</text>
<text x="360.1" y="202.6">FTDI_ON/SLP/DIO9</text>
<text x="26.3" y="209.9">H</text>
<text x="285.8" y="208.7">DDBUS4</text>
<text x="318.2" y="207">R31</text>
<text x="372.1" y="207.7">FTDI_RESET</text>
<text x="463.2" y="209.9">H</text>
<text x="285.8" y="213.8">DDBUS5</text>
<text x="317.5" y="211.5">0R</text>
<text x="361.3" y="212.8">FTDI_ASSOC/DIO5</text>
<text x="285.8" y="218.8">DDBUS6</text>
<text x="353.7" y="217.8">FTDI_RSSI_PWM/DIO10</text>
<text x="285.8" y="223.9">DDBUS7</text>
<text x="362.6" y="222.9">FTDI_PWM1/DIO11</text>
<text x="287.8" y="232">PWREN</text>
<text x="26.3" y="235.3">J</text>
<text x="94.5" y="238">3.3V_FTDI</text>
<text x="283.8" y="237.1">SUSPEND</text>
<text x="463.2" y="235.3">J</text>
<text x="106.1" y="251.3">U6-A</text>
<text x="154.2" y="251.6">U6-B</text>
<text x="88.4" y="253.1" transform="rotate(-90 88.4 253.1)">R72</text>
<text x="91" y="253.1" transform="rotate(-90 91 253.1)">10K</text>
<text x="106.1" y="253.9">74AUP2G06GW</text>
<text x="133.5" y="253.1" transform="rotate(-90 133.5 253.1)">R73</text>
<text x="136" y="253.1" transform="rotate(-90 136 253.1)">10K</text>
<text x="154.2" y="254.1">74AUP2G06GW</text>
<text x="26.3" y="260.7">K</text>
<text x="67.2" y="260.2">FTDI_RESET</text>
<text x="183.4" y="261.1">FTDI_RESET_OpenCollector</text>
<text x="337.8" y="263.6">REV</text>
<text x="348" y="263.6">ECO</text>
<text x="369" y="263.6">DESCRIPTION OF CHANGE</text>
<text x="418.5" y="263.6">BY</text>
<text x="424.8" y="263.6">CKD</text>
<text x="433.1" y="263.6">APPR</text>
<text x="446.4" y="263.6">DATE</text>
<text x="396.9" y="268.6">TITLE</text>
<text x="336.6" y="270.5">APPROVALS:</text>
<text x="381.7" y="270.5">DATE:</text>
<text x="336.6" y="276.3">DESIGNED:</text>
<text x="336.6" y="281.3">DRAWN:</text>
<text x="26.3" y="286.1">L</text>
<text x="336.6" y="286.4">CHECKED:</text>
<text x="336.6" y="291.5">ENGINEER:</text>
<text x="396.9" y="290.9">PART NO.</text>
<text x="458.5" y="290.9">REV.</text>
<text x="344.7" y="297.6">c</text>
<text x="348.6" y="297.9">Digi International Inc.</text>
<text x="39.5" y="301.4">1</text>
<text x="67" y="301.4">2</text>
<text x="92.4" y="301.4">3</text>
<text x="117.8" y="301.4">4</text>
<text x="143.2" y="301.4">5</text>
<text x="168.6" y="301.4">6</text>
<text x="194" y="301.4">7</text>
<text x="219.4" y="301.4">8</text>
<text x="244.8" y="301.4">9</text>
<text x="269.7" y="301.4">10</text>
<text x="295.6" y="301.4">11</text>
<text x="320.5" y="301.4">12</text>
<text x="348.6" y="301.1">All rights reserved</text>
<text x="396.9" y="301.7">DO NOT SCALE DRAWING</text>
<text x="442" y="301.7">SHEET</text>
<text x="454" y="301.7">5 of13</text>
</g>
<g font-size="1.4">
<text x="380.7" y="290.4">DLDatwyler</text>
<text x="382.1" y="292.3">PMillett</text>
</g>
</svg>
